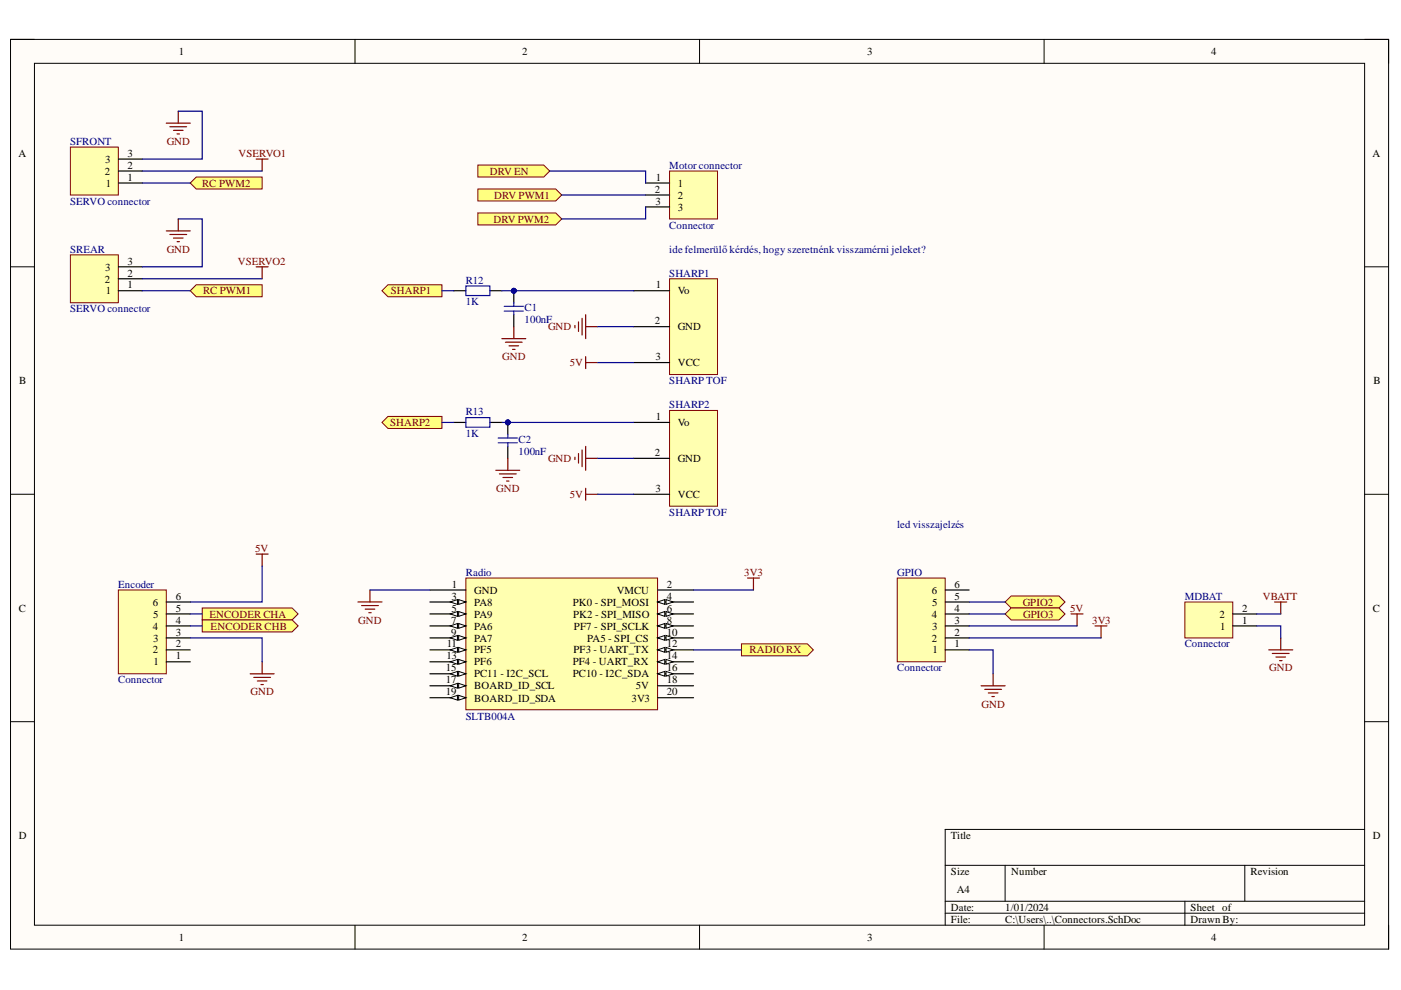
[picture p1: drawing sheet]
<svg xmlns="http://www.w3.org/2000/svg" width="297mm" height="210mm" viewBox="0 0 297 210" stroke-linecap="round" stroke-linejoin="round" font-family="sans-serif">
<path d="M2.2 8.4h292.2v192.8h-292.2z" fill-rule="evenodd" fill="#fffcf8"/>
<path d="M2.2 8.4h292.2v192.8h-292.2z" fill="none" stroke="#000" stroke-width=".21"/>
<path d="M7.3 13.4h282v182.8h-282z" fill-rule="evenodd" fill="#fffcf8"/>
<g fill="none" stroke="#000" stroke-width=".21">
<path d="M2.2 8.3h5.1M7.3 13.4h282v182.8h-282zM75.3 8.3v5.1M148.3 8.3v5.1M221.4 8.4v5M289.3 8.4h5.1v5M2.2 56.6h5.1M289.3 56.6h5.1M2.2 104.8h5.1M289.3 104.8h5.1M2.2 153h5.1M289.3 153h5.1"/>
<path d="M289.3 175.9h-88.9v20.3M75.3 196.2v5M148.3 196.2v5M200.4 183.5h88.9M200.4 191.1h88.9M200.4 193.6h88.9M213.1 183.5v7.6M221.4 196.2v5M251.2 191.1v5.1M263.9 183.5v7.6M294.4 196.2v5"/>
</g>
<path d="M35.3 26.1h5M36 26.9h3.6M36.8 27.6h2M37.5 28.4h.5M37.8 23.6v2.5M53 142.9h5.1M53.8 143.6h3.6M54.6 144.4h2M55.3 145.1h.5M55.6 140.3v2.6" fill="none" stroke="#800000" stroke-width=".25"/>
<path d="M40.3 61.6l1.3-1.2h14v2.5h-14z" fill-rule="evenodd" fill="#ffff80"/>
<path d="M40.3 61.6l1.3-1.2h14v2.5h-14z" fill="none" stroke="#800000" stroke-width=".21"/>
<path d="M35.3 49h5M36 49.7h3.6M36.8 50.5h2M37.5 51.2h.5M37.8 46.4v2.6" fill="none" stroke="#800000" stroke-width=".25"/>
<path d="M40.3 38.8l1.3-1.3h14v2.6h-14z" fill-rule="evenodd" fill="#ffff80"/>
<path d="M40.3 38.8l1.3-1.3h14v2.6h-14z" fill="none" stroke="#800000" stroke-width=".21"/>
<path d="M42.9 128.9h19l1.3 1.3-1.3 1.2h-19z" fill-rule="evenodd" fill="#ffff80"/>
<path d="M42.9 128.9h19l1.3 1.3-1.3 1.2h-19z" fill="none" stroke="#800000" stroke-width=".21"/>
<path d="M42.9 131.4h19l1.3 1.3-1.3 1.3h-19z" fill-rule="evenodd" fill="#ffff80"/>
<path d="M42.9 131.4h19l1.3 1.3-1.3 1.3h-19z" fill="none" stroke="#800000" stroke-width=".21"/>
<path d="M214.4 126.4h10.1l1.3 1.2-1.3 1.3h-10.1l-1.3-1.3z" fill-rule="evenodd" fill="#ffff80"/>
<path d="M214.4 126.4h10.1l1.3 1.2-1.3 1.3h-10.1l-1.3-1.3z" fill="none" stroke="#800000" stroke-width=".21"/>
<path d="M213.1 130.2l1.3-1.3h10.1l1.3 1.3-1.3 1.2h-10.1z" fill-rule="evenodd" fill="#ffff80"/>
<path d="M213.1 130.2l1.3-1.3h10.1l1.3 1.3-1.3 1.2h-10.1z" fill="none" stroke="#800000" stroke-width=".21"/>
<path d="M101.3 35h14l1.3 1.3-1.3 1.2h-14z" fill-rule="evenodd" fill="#ffff80"/>
<path d="M101.3 35h14l1.3 1.3-1.3 1.2h-14z" fill="none" stroke="#800000" stroke-width=".21"/>
<path d="M101.3 40.1h16.5l1.3 1.2-1.3 1.3h-16.5z" fill-rule="evenodd" fill="#ffff80"/>
<path d="M101.3 40.1h16.5l1.3 1.2-1.3 1.3h-16.5z" fill="none" stroke="#800000" stroke-width=".21"/>
<path d="M101.3 45.2h16.5l1.3 1.2-1.3 1.3h-16.5z" fill-rule="evenodd" fill="#ffff80"/>
<path d="M101.3 45.2h16.5l1.3 1.2-1.3 1.3h-16.5z" fill="none" stroke="#800000" stroke-width=".21"/>
<path d="M227.1 130.2h2.5M228.4 130.2v2.5M208 145.4h5.1M208.8 146.2h3.5M209.5 146.9h2.1M210.3 147.7h.5M210.6 142.9v2.5" fill="none" stroke="#800000" stroke-width=".25"/>
<path d="M190.2 122.6h10.2v17.7h-10.2z" fill-rule="evenodd" fill="#ffffb0"/>
<path d="M190.2 122.6h10.2v17.7h-10.2z" fill="none" stroke="#800000" stroke-width=".21"/>
<path d="M200.4 137.8h5.1M200.4 135.3h5.1M200.4 132.7h5.1M200.4 130.2h5.1M200.4 127.6h5.1M200.4 125.1h5.1" fill="none" stroke="#000" stroke-width=".25"/>
<path d="M25.1 125.1h10.2v17.8h-10.2z" fill-rule="evenodd" fill="#ffffb0"/>
<path d="M25.1 125.1h10.2v17.8h-10.2z" fill="none" stroke="#800000" stroke-width=".21"/>
<path d="M35.3 137.8h5M35.3 135.2h5M35.3 132.7h5M35.3 130.2h5M35.3 127.6h5M35.3 140.3h5" fill="none" stroke="#000" stroke-width=".25"/>
<path d="M54.3 56.6h2.5M55.6 56.6v2.5M54.3 117.5h2.5M55.6 117.5v2.5M158.5 122.6h2.5M159.7 122.6v2.5" fill="none" stroke="#800000" stroke-width=".25"/>
<path d="M251.2 127.6h10.2v7.7h-10.2z" fill-rule="evenodd" fill="#ffffb0"/>
<path d="M251.2 127.6h10.2v7.7h-10.2z" fill="none" stroke="#800000" stroke-width=".21"/>
<path d="M261.4 132.7h5.1M261.4 130.2h5.1" fill="none" stroke="#000" stroke-width=".25"/>
<path d="M232.2 132.7h2.5M233.4 132.7v2.6M269 137.8h5.1M269.8 138.5h3.5M270.3 127.6h2.5M270.5 139.3h2.1M271.5 127.6v2.6M271.5 135.3v2.5M271.3 140.1h.5" fill="none" stroke="#800000" stroke-width=".25"/>
<path d="M98.8 122.6h40.6v27.9h-40.6z" fill-rule="evenodd" fill="#ffffb0"/>
<path d="M98.8 122.6h40.6v27.9h-40.6z" fill="none" stroke="#800000" stroke-width=".21"/>
<path d="M91.2 125.1h7.6M91.2 127.6h7.6M139.4 125.1h7.6" fill="none" stroke="#000" stroke-width=".25"/>
<path d="M97.2 127.1l1.6 .5-1.6 .5z" fill="#f8fcff"/>
<path d="M97.2 127.1l1.6 .5-1.6 .5z" fill="none" stroke="#000" stroke-width=".21"/>
<path d="M95.5 127.6l1.5-.5v1z" fill="#f8fcff"/>
<path d="M95.5 127.6l1.5-.5v1z" fill="none" stroke="#000" stroke-width=".21"/>
<path d="M139.4 127.6h7.6" fill="none" stroke="#000" stroke-width=".25"/>
<path d="M139.4 127.6l1.5-.5v1z" fill="#f8fcff"/>
<path d="M139.4 127.6l1.5-.5v1z" fill="none" stroke="#000" stroke-width=".21"/>
<path d="M141.2 127.1l1.5 .5-1.5 .5z" fill="#f8fcff"/>
<path d="M141.2 127.1l1.5 .5-1.5 .5z" fill="none" stroke="#000" stroke-width=".21"/>
<path d="M91.2 130.2h7.6" fill="none" stroke="#000" stroke-width=".25"/>
<path d="M97.2 129.7l1.6 .5-1.6 .5z" fill="#f8fcff"/>
<path d="M97.2 129.7l1.6 .5-1.6 .5z" fill="none" stroke="#000" stroke-width=".21"/>
<path d="M95.5 130.2l1.5-.5v1z" fill="#f8fcff"/>
<path d="M95.5 130.2l1.5-.5v1z" fill="none" stroke="#000" stroke-width=".21"/>
<path d="M139.4 130.2h7.6" fill="none" stroke="#000" stroke-width=".25"/>
<path d="M139.4 130.2l1.5-.5v1z" fill="#f8fcff"/>
<path d="M139.4 130.2l1.5-.5v1z" fill="none" stroke="#000" stroke-width=".21"/>
<path d="M141.2 129.7l1.5 .5-1.5 .5z" fill="#f8fcff"/>
<path d="M141.2 129.7l1.5 .5-1.5 .5z" fill="none" stroke="#000" stroke-width=".21"/>
<path d="M91.2 132.7h7.6" fill="none" stroke="#000" stroke-width=".25"/>
<path d="M97.2 132.2l1.6 .5-1.6 .5z" fill="#f8fcff"/>
<path d="M97.2 132.2l1.6 .5-1.6 .5z" fill="none" stroke="#000" stroke-width=".21"/>
<path d="M95.5 132.7l1.5-.5v1z" fill="#f8fcff"/>
<path d="M95.5 132.7l1.5-.5v1z" fill="none" stroke="#000" stroke-width=".21"/>
<path d="M139.4 132.7h7.6" fill="none" stroke="#000" stroke-width=".25"/>
<path d="M139.4 132.7l1.5-.5v1z" fill="#f8fcff"/>
<path d="M139.4 132.7l1.5-.5v1z" fill="none" stroke="#000" stroke-width=".21"/>
<path d="M141.2 132.2l1.5 .5-1.5 .5z" fill="#f8fcff"/>
<path d="M141.2 132.2l1.5 .5-1.5 .5z" fill="none" stroke="#000" stroke-width=".21"/>
<path d="M91.2 135.2h7.6" fill="none" stroke="#000" stroke-width=".25"/>
<path d="M97.2 134.7l1.6 .5-1.6 .6z" fill="#f8fcff"/>
<path d="M97.2 134.7l1.6 .5-1.6 .6z" fill="none" stroke="#000" stroke-width=".21"/>
<path d="M95.5 135.2l1.5-.5v1.1z" fill="#f8fcff"/>
<path d="M95.5 135.2l1.5-.5v1.1z" fill="none" stroke="#000" stroke-width=".21"/>
<path d="M139.4 135.2h7.6" fill="none" stroke="#000" stroke-width=".25"/>
<path d="M139.4 135.2l1.5-.5v1.1z" fill="#f8fcff"/>
<path d="M139.4 135.2l1.5-.5v1.1z" fill="none" stroke="#000" stroke-width=".21"/>
<path d="M141.2 134.7l1.5 .5-1.5 .6z" fill="#f8fcff"/>
<path d="M141.2 134.7l1.5 .5-1.5 .6z" fill="none" stroke="#000" stroke-width=".21"/>
<path d="M91.2 137.8h7.6" fill="none" stroke="#000" stroke-width=".25"/>
<path d="M97.2 137.3l1.6 .5-1.6 .5z" fill="#f8fcff"/>
<path d="M97.2 137.3l1.6 .5-1.6 .5z" fill="none" stroke="#000" stroke-width=".21"/>
<path d="M95.5 137.8l1.5-.5v1z" fill="#f8fcff"/>
<path d="M95.5 137.8l1.5-.5v1z" fill="none" stroke="#000" stroke-width=".21"/>
<path d="M139.4 137.8h7.6" fill="none" stroke="#000" stroke-width=".25"/>
<path d="M139.4 137.8l1.5-.5v1z" fill="#f8fcff"/>
<path d="M139.4 137.8l1.5-.5v1z" fill="none" stroke="#000" stroke-width=".21"/>
<path d="M141.2 137.3l1.5 .5-1.5 .5z" fill="#f8fcff"/>
<path d="M141.2 137.3l1.5 .5-1.5 .5z" fill="none" stroke="#000" stroke-width=".21"/>
<path d="M91.2 140.3h7.6" fill="none" stroke="#000" stroke-width=".25"/>
<path d="M97.2 139.8l1.6 .5-1.6 .5z" fill="#f8fcff"/>
<path d="M97.2 139.8l1.6 .5-1.6 .5z" fill="none" stroke="#000" stroke-width=".21"/>
<path d="M95.5 140.3l1.5-.5v1z" fill="#f8fcff"/>
<path d="M95.5 140.3l1.5-.5v1z" fill="none" stroke="#000" stroke-width=".21"/>
<path d="M139.4 140.3h7.6" fill="none" stroke="#000" stroke-width=".25"/>
<path d="M139.4 140.3l1.5-.5v1z" fill="#f8fcff"/>
<path d="M139.4 140.3l1.5-.5v1z" fill="none" stroke="#000" stroke-width=".21"/>
<path d="M141.2 139.8l1.5 .5-1.5 .5z" fill="#f8fcff"/>
<path d="M141.2 139.8l1.5 .5-1.5 .5z" fill="none" stroke="#000" stroke-width=".21"/>
<path d="M91.2 142.9h7.6" fill="none" stroke="#000" stroke-width=".25"/>
<path d="M97.2 142.4l1.6 .5-1.6 .5z" fill="#f8fcff"/>
<path d="M97.2 142.4l1.6 .5-1.6 .5z" fill="none" stroke="#000" stroke-width=".21"/>
<path d="M95.5 142.9l1.5-.5v1z" fill="#f8fcff"/>
<path d="M95.5 142.9l1.5-.5v1z" fill="none" stroke="#000" stroke-width=".21"/>
<path d="M139.4 142.9h7.6" fill="none" stroke="#000" stroke-width=".25"/>
<path d="M139.4 142.9l1.5-.5v1z" fill="#f8fcff"/>
<path d="M139.4 142.9l1.5-.5v1z" fill="none" stroke="#000" stroke-width=".21"/>
<path d="M141.2 142.4l1.5 .5-1.5 .5z" fill="#f8fcff"/>
<path d="M141.2 142.4l1.5 .5-1.5 .5z" fill="none" stroke="#000" stroke-width=".21"/>
<path d="M91.2 145.4h7.6" fill="none" stroke="#000" stroke-width=".25"/>
<path d="M97.2 144.9l1.6 .5-1.6 .5z" fill="#f8fcff"/>
<path d="M97.2 144.9l1.6 .5-1.6 .5z" fill="none" stroke="#000" stroke-width=".21"/>
<path d="M95.5 145.4l1.5-.5v1z" fill="#f8fcff"/>
<path d="M95.5 145.4l1.5-.5v1z" fill="none" stroke="#000" stroke-width=".21"/>
<path d="M91.2 147.9h7.6M139.4 145.4h7.6" fill="none" stroke="#000" stroke-width=".25"/>
<path d="M97.2 147.4l1.6 .5-1.6 .5z" fill="#f8fcff"/>
<path d="M97.2 147.4l1.6 .5-1.6 .5z" fill="none" stroke="#000" stroke-width=".21"/>
<path d="M95.5 147.9l1.5-.5v1z" fill="#f8fcff"/>
<path d="M95.5 147.9l1.5-.5v1z" fill="none" stroke="#000" stroke-width=".21"/>
<path d="M139.4 147.9h7.6" fill="none" stroke="#000" stroke-width=".25"/>
<path d="M75.9 127.6h5.1M76.7 128.4h3.5M77.4 129.2h2.1M78.2 129.9h.5M78.4 125.1v2.5" fill="none" stroke="#800000" stroke-width=".25"/>
<path d="M157.2 136.5h14l1.2 1.3-1.2 1.3h-14z" fill-rule="evenodd" fill="#ffff80"/>
<path d="M157.2 136.5h14l1.2 1.3-1.2 1.3h-14z" fill="none" stroke="#800000" stroke-width=".21"/>
<path d="M54.3 33.7h2.5M55.6 33.7v2.6" fill="none" stroke="#800000" stroke-width=".25"/>
<path d="M14.9 31.2h10.2v10.1h-10.2z" fill-rule="evenodd" fill="#ffffb0"/>
<path d="M14.9 31.2h10.2v10.1h-10.2z" fill="none" stroke="#800000" stroke-width=".21"/>
<path d="M25.1 38.8h5.1M25.1 36.3h5.1M25.1 33.7h5.1" fill="none" stroke="#000" stroke-width=".25"/>
<path d="M14.9 54h10.2v10.2h-10.2z" fill-rule="evenodd" fill="#ffffb0"/>
<path d="M14.9 54h10.2v10.2h-10.2z" fill="none" stroke="#800000" stroke-width=".21"/>
<path d="M25.1 59.1h5.1M25.1 56.6h5.1M25.1 61.6h5.1" fill="none" stroke="#000" stroke-width=".25"/>
<path d="M142 36.3h10.1v10.1h-10.1z" fill-rule="evenodd" fill="#ffffb0"/>
<path d="M142 36.3h10.1v10.1h-10.1z" fill="none" stroke="#800000" stroke-width=".21"/>
<path d="M136.9 38.8h5.1M136.9 41.3h5.1M136.9 43.9h5.1" fill="none" stroke="#000" stroke-width=".25"/>
<path d="M142 59.1h10.1v20.3h-10.1z" fill-rule="evenodd" fill="#ffffb0"/>
<path d="M142 59.1h10.1v20.3h-10.1z" fill="none" stroke="#800000" stroke-width=".21"/>
<path d="M134.3 61.6h7.7M134.3 69.3h7.7M134.3 76.9h7.7" fill="none" stroke="#000" stroke-width=".25"/>
<path d="M142 87h10.1v20.3h-10.1z" fill-rule="evenodd" fill="#ffffb0"/>
<path d="M142 87h10.1v20.3h-10.1z" fill="none" stroke="#800000" stroke-width=".21"/>
<path d="M134.3 89.6h7.7M134.3 97.2h7.7M134.3 104.8h7.7" fill="none" stroke="#000" stroke-width=".25"/>
<path d="M81 61.6l1.3-1.2h11.4v2.5h-11.4z" fill-rule="evenodd" fill="#ffff80"/>
<path d="M81 61.6l1.3-1.2h11.4v2.5h-11.4z" fill="none" stroke="#800000" stroke-width=".21"/>
<path d="M82.3 88.3h11.4v2.5h-11.4l-1.3-1.2z" fill-rule="evenodd" fill="#ffff80"/>
<path d="M82.3 88.3h11.4v2.5h-11.4l-1.3-1.2z" fill="none" stroke="#800000" stroke-width=".21"/>
<g fill="none" stroke="#800000" stroke-width=".25">
<path d="M121.9 69v.5M122.7 68.2v2.1M123.4 67.5v3.5M124.2 66.7v5.1M124.2 75.6v2.5M124.2 69.3h2.5M124.2 76.9h2.5M121.9 96.9v.5M122.7 96.2v2M123.4 95.4v3.6M124.2 94.6v5.1M124.2 97.2h2.5"/>
<path d="M124.2 103.5v2.6M124.2 104.8h2.5"/>
</g>
<path d="M96.2 61.6h2.6M103.9 61.6h2.5M96.2 89.6h2.6M103.9 89.6h2.5" fill="none" stroke="#000" stroke-width=".25"/>
<path d="M98.8 60.6h5.1v2.1h-5.1zM98.8 88.5h5.1v2.1h-5.1z" fill="none" stroke="#00f" stroke-width=".25"/>
<g fill="none" stroke="#000080" stroke-width=".25">
<path d="M30.2 38.8h10.1M30.2 36.3h25.4M37.8 23.6h5.1v10.1h-12.7M116.6 36.3h20.3v2.5M30.2 59.1h25.4M37.8 46.4h5.1v10.2h-12.7M119.1 41.3h17.8M136.9 43.9v2.5h-17.8M30.2 61.6h10.1M126.7 69.3h7.6M126.7 76.9h7.6M93.7 89.6h2.5"/>
<path d="M106.4 89.6h27.9M126.7 97.2h7.6M126.7 104.8h7.6M40.3 135.2h15.3v5.1M40.3 132.7h2.6M40.3 130.2h2.6M55.6 120v7.6h-15.3M78.4 125.1h12.8M147 125.1h12.7M147 137.8h10.2M205.5 137.8h5.1v5.1M205.5 132.7h22.9"/>
<path d="M205.5 130.2h7.6M205.5 127.6h7.6M205.5 135.3h27.9M266.5 132.7h5v2.6M266.5 130.2h5"/>
</g>
<circle cx="107.7" cy="89.6" r=".51" fill="#000080"/>
<circle cx="107.7" cy="89.6" r=".51" fill="none" stroke="#000080" stroke-width=".21"/>
<path d="M93.7 61.6h2.5M106.4 61.6h27.9" fill="none" stroke="#000080" stroke-width=".25"/>
<circle cx="108.9" cy="61.6" r=".51" fill="#000080"/>
<circle cx="108.9" cy="61.6" r=".51" fill="none" stroke="#000080" stroke-width=".21"/>
<circle cx="108.9" cy="61.6" r=".51" fill="#000080"/>
<circle cx="108.9" cy="61.6" r=".51" fill="none" stroke="#000080" stroke-width=".21"/>
<path d="M108.9 61.6v2.6M108.9 66.7v2.6" fill="none" stroke="#000" stroke-width=".25"/>
<circle cx="108.9" cy="61.6" r=".51" fill="#000080"/>
<circle cx="108.9" cy="61.6" r=".51" fill="none" stroke="#000080" stroke-width=".21"/>
<path d="M106.9 64.9h4.1M106.9 66h4.1M108.9 64.2v.7M108.9 66v.7" fill="none" stroke="#00f" stroke-width=".25"/>
<path d="M106.4 71.8h5.1M107.2 72.6h3.5M107.9 73.3h2.1M108.7 74.1h.5M108.9 69.3v2.5" fill="none" stroke="#800000" stroke-width=".25"/>
<circle cx="107.7" cy="89.6" r=".51" fill="#000080"/>
<circle cx="107.7" cy="89.6" r=".51" fill="none" stroke="#000080" stroke-width=".21"/>
<path d="M107.7 89.6v2.5M107.7 94.6v2.6" fill="none" stroke="#000" stroke-width=".25"/>
<circle cx="107.7" cy="89.6" r=".51" fill="#000080"/>
<circle cx="107.7" cy="89.6" r=".51" fill="none" stroke="#000080" stroke-width=".21"/>
<path d="M105.6 92.9h4.1M105.6 93.9h4.1M107.7 92.1v.8M107.7 93.9v.7" fill="none" stroke="#00f" stroke-width=".25"/>
<path d="M105.1 99.7h5.1M107.7 97.2v2.5M105.9 100.5h3.5M106.6 101.2h2.1M107.4 102h.5" fill="none" stroke="#800000" stroke-width=".25"/>
<g font-size="2.3">
<text x="37.9" y="11.7">1</text>
<text x="110.7" y="11.7">2</text>
<text x="183.9" y="11.7">3</text>
<text x="256.8" y="11.7">4</text>
<text x="3.9" y="33.3">A</text>
<text x="22.3" y="34.6">3</text>
<text x="27.1" y="35.8">2</text>
<text x="27.1" y="33.3">3</text>
<text x="291" y="33.3">A</text>
<text x="22.2" y="37.1">2</text>
<text x="22.4" y="39.6">1</text>
<text x="27.1" y="38.4">1</text>
<text x="138.9" y="40.9">2</text>
<text x="139" y="38.4">1</text>
<text x="143.7" y="39.6">1</text>
<text x="138.9" y="43.4">3</text>
<text x="143.7" y="42.2">2</text>
<text x="143.7" y="44.7">3</text>
<text x="22.2" y="59.9">2</text>
<text x="22.3" y="57.4">3</text>
<text x="27.1" y="58.6">2</text>
<text x="27.1" y="56.1">3</text>
<text x="22.4" y="62.4">1</text>
<text x="27.1" y="61.2">1</text>
<text x="139" y="61.2">1</text>
<text x="143.7" y="62.4">Vo</text>
<text x="138.9" y="68.8">2</text>
<text x="143.7" y="70">GND</text>
<text x="138.9" y="76.4">3</text>
<text x="143.7" y="77.6">VCC</text>
<text x="4.1" y="81.4">B</text>
<text x="291.2" y="81.4">B</text>
<text x="139" y="89.1">1</text>
<text x="143.7" y="90.4">Vo</text>
<text x="138.9" y="96.7">2</text>
<text x="143.7" y="98">GND</text>
<text x="138.9" y="104.3">3</text>
<text x="143.7" y="105.6">VCC</text>
<text x="95.8" y="124.6">1</text>
<text x="100.6" y="125.9">GND</text>
<text x="130.7" y="125.9">VMCU</text>
<text x="141.4" y="124.6">2</text>
<text x="197.6" y="125.9">6</text>
<text x="202.4" y="124.6">6</text>
<text x="4" y="129.7">C</text>
<text x="32.4" y="128.4">6</text>
<text x="32.5" y="130.9">5</text>
<text x="37.3" y="129.7">5</text>
<text x="37.3" y="127.1">6</text>
<text x="95.7" y="127.1">3</text>
<text x="95.7" y="129.7">5</text>
<text x="100.6" y="128.4">PA8</text>
<text x="100.6" y="130.9">PA9</text>
<text x="121.4" y="128.4">PK0 - SPI_MOSI</text>
<text x="121.5" y="130.9">PK2 - SPI_MISO</text>
<text x="141.4" y="127.1">4</text>
<text x="141.4" y="129.7">6</text>
<text x="197.6" y="130.9">4</text>
<text x="197.6" y="128.4">5</text>
<text x="202.4" y="129.7">4</text>
<text x="202.4" y="127.1">5</text>
<text x="258.5" y="130.9">2</text>
<text x="263.4" y="129.7">2</text>
<text x="291.1" y="129.7">C</text>
<text x="32.4" y="133.5">4</text>
<text x="32.5" y="136">3</text>
<text x="37.3" y="137.3">2</text>
<text x="37.3" y="134.7">3</text>
<text x="37.3" y="132.2">4</text>
<text x="94.7" y="137.3">11</text>
<text x="95.6" y="132.2">7</text>
<text x="95.6" y="134.7">9</text>
<text x="100.6" y="133.5">PA6</text>
<text x="100.6" y="136">PA7</text>
<text x="121.7" y="133.5">PF7 - SPI_SCLK</text>
<text x="124.5" y="136">PA5 - SPI_CS</text>
<text x="141.4" y="132.2">8</text>
<text x="141.4" y="134.7">10</text>
<text x="141.4" y="137.3">12</text>
<text x="197.6" y="136">2</text>
<text x="197.6" y="133.5">3</text>
<text x="202.4" y="137.3">1</text>
<text x="202.4" y="134.7">2</text>
<text x="202.4" y="132.2">3</text>
<text x="258.7" y="133.5">1</text>
<text x="263.4" y="132.2">1</text>
<text x="32.4" y="138.5">2</text>
<text x="32.6" y="141.1">1</text>
<text x="37.3" y="139.8">1</text>
<text x="94.5" y="142.4">15</text>
<text x="94.6" y="139.8">13</text>
<text x="100.6" y="138.5">PF5</text>
<text x="100.6" y="141.1">PF6</text>
<text x="100.6" y="143.6">PC11 - I2C_SCL</text>
<text x="121.4" y="141.1">PF4 - UART_RX</text>
<text x="121.4" y="143.6">PC10 - I2C_SDA</text>
<text x="121.6" y="138.5">PF3 - UART_TX</text>
<text x="141.4" y="139.8">14</text>
<text x="141.4" y="142.4">16</text>
<text x="197.7" y="138.5">1</text>
<text x="94.5" y="144.9">17</text>
<text x="94.5" y="147.4">19</text>
<text x="100.6" y="146.2">BOARD_ID_SCL</text>
<text x="100.6" y="148.8">BOARD_ID_SDA</text>
<text x="133.9" y="148.8">3V3</text>
<text x="134.8" y="146.2">5V</text>
<text x="141.4" y="144.9">18</text>
<text x="141.4" y="147.4">20</text>
<text x="4" y="177.9">D</text>
<text x="201.6" y="177.9">Title</text>
<text x="291.1" y="177.9">D</text>
<text x="201.6" y="185.5">Size</text>
<text x="214.4" y="185.5">Number</text>
<text x="265.1" y="185.5">Revision</text>
<text x="202.9" y="189.3">A4</text>
<text x="201.6" y="193.1">Date:</text>
<text x="201.6" y="195.7">File:</text>
<text x="213.1" y="193.1">1/01/2024</text>
<text x="213.1" y="195.7">C:\Users\..\Connectors.SchDoc</text>
<text x="252.4" y="193.1">Sheet of</text>
<text x="252.4" y="195.7">Drawn By:</text>
<text x="37.9" y="199.5">1</text>
<text x="110.7" y="199.5">2</text>
<text x="183.9" y="199.5">3</text>
<text x="256.8" y="199.5">4</text>
</g>
<g font-size="2.3" fill="#000080">
<text x="14.9" y="30.8">SFRONT</text>
<text x="141.9" y="35.8">Motor connector</text>
<text x="14.9" y="43.4">SERVO connector</text>
<text x="14.9" y="53.6">SREAR</text>
<text x="141.9" y="48.5">Connector</text>
<text x="141.9" y="53.6">ide felmerülő kérdés, hogy szeretnénk visszamérni jeleket?</text>
<text x="141.9" y="58.6">SHARP1</text>
<text x="98.8" y="64.7">1K</text>
<text x="98.8" y="60.2">R12</text>
<text x="111.2" y="66">C1</text>
<text x="14.9" y="66.2">SERVO connector</text>
<text x="111.2" y="68.5">100nF</text>
<text x="141.9" y="81.4">SHARPTOF</text>
<text x="98.8" y="88">R13</text>
<text x="141.9" y="86.5">SHARP2</text>
<text x="98.8" y="92.7">1K</text>
<text x="109.9" y="93.9">C2</text>
<text x="109.9" y="96.5">100nF</text>
<text x="141.9" y="109.4">SHARPTOF</text>
<text x="190.2" y="111.9">led visszajelzés</text>
<text x="25" y="124.6">Encoder</text>
<text x="98.8" y="122.1">Radio</text>
<text x="190.2" y="122.1">GPIO</text>
<text x="251.2" y="127.1">MDBAT</text>
<text x="251.2" y="137.3">Connector</text>
<text x="190.2" y="142.4">Connector</text>
<text x="25" y="144.9">Connector</text>
<text x="98.8" y="152.6">SLTB004A</text>
</g>
<g font-size="2.3" fill="#800000">
<text x="35.4" y="30.8">GND</text>
<text x="50.6" y="33.3">VSERVO1</text>
<text x="42.9" y="39.6">RC PWM2</text>
<text x="103.9" y="37.1">DRV EN</text>
<text x="104.6" y="47.2">DRV PWM2</text>
<text x="104.8" y="42.2">DRV PWM1</text>
<text x="35.4" y="53.6">GND</text>
<text x="50.4" y="56.1">VSERVO2</text>
<text x="43" y="62.4">RC PWM1</text>
<text x="82.9" y="62.4">SHARP1</text>
<text x="116.2" y="70">GND</text>
<text x="106.5" y="76.4">GND</text>
<text x="120.9" y="77.6">5V</text>
<text x="82.7" y="90.4">SHARP2</text>
<text x="116.2" y="98">GND</text>
<text x="105.2" y="104.3">GND</text>
<text x="120.9" y="105.6">5V</text>
<text x="54.1" y="117">5V</text>
<text x="157.8" y="122.1">3V3</text>
<text x="44.4" y="130.9">ENCODER CHA</text>
<text x="216.8" y="128.4">GPIO2</text>
<text x="216.9" y="130.9">GPIO3</text>
<text x="226.9" y="129.7">5V</text>
<text x="267.7" y="127.1">VBATT</text>
<text x="44.7" y="133.5">ENCODER CHB</text>
<text x="75.9" y="132.2">GND</text>
<text x="231.6" y="132.2">3V3</text>
<text x="158.9" y="138.5">RADIO RX</text>
<text x="269.1" y="142.4">GND</text>
<text x="53.1" y="147.4">GND</text>
<text x="208.1" y="150">GND</text>
</g>
</svg>
